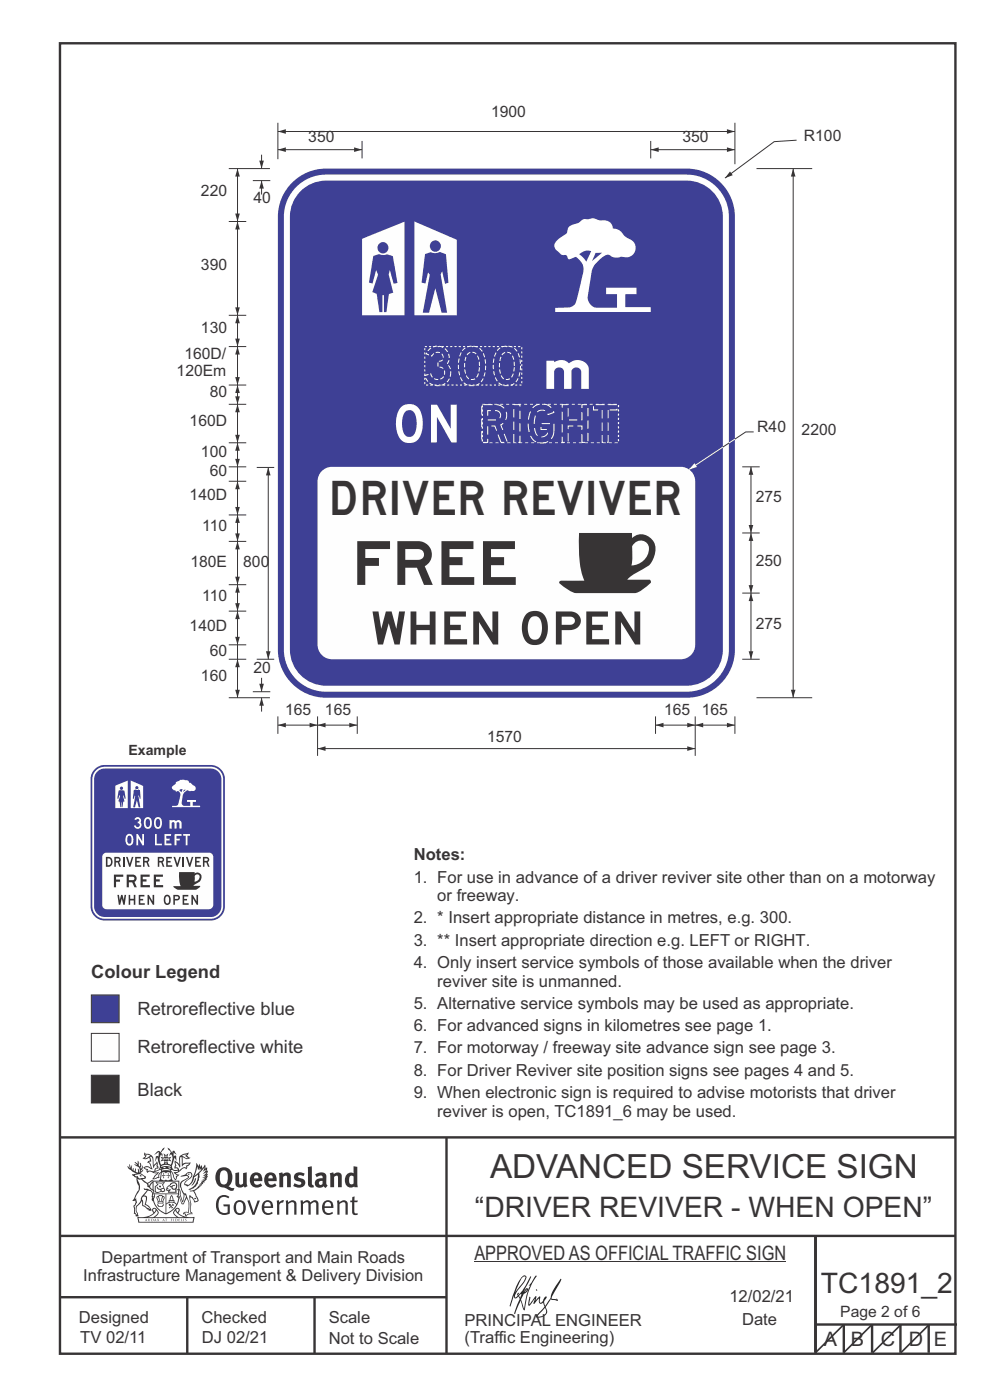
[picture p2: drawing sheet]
<svg xmlns="http://www.w3.org/2000/svg" width="210mm" height="297mm" viewBox="0 0 210 297" stroke-linecap="round" stroke-linejoin="round" font-family="sans-serif">
<g fill="none" stroke="#373435" stroke-width=".51">
<path d="M12.7 9.2h190v278h-190zM12.7 241.3h190M94.7 241.4v45.8M12.7 275.2h82M12.7 262.2h190.1M39.7 275.2v12M66.7 275.2v12M173 262.1v24.9M173 281h30M179 281v6M185 281v6M191 281v6"/>
<path d="M197 281v6"/>
</g>
<path d="M20.3 162.9l1.2-.5 .7-.1h22.5a3 3 0 0 1 3 3v27a3 3 0 0 1-3 3h-22.5a3 3 0 0 1-3-3v-27a3 3 0 0 1 1.1-2.4z" fill-rule="evenodd" fill="#3e4095"/>
<path d="M20.6 163.2l1-.5h.6h22.5a2.63 2.63 0 0 1 2.6 2.6v27a2.63 2.63 0 0 1-2.6 2.6h-22.5a2.63 2.63 0 0 1-2.6-2.6v-27a2.62 2.62 0 0 1 1-2.1z" fill-rule="evenodd" fill="#fefefe"/>
<path d="M20.6 163.7l1-.6 .6-.1h22.5a2.26 2.26 0 0 1 2.3 2.3v27a2.26 2.26 0 0 1-2.3 2.2h-22.5a2.26 2.26 0 0 1-2.2-2.2v-27v-.6z" fill-rule="evenodd" fill="#3e4095"/>
<g fill="#fff">
<path d="M28.9 176.9h.4l.9 1.6v-1.6h.4v2.4h-.4l-.9-1.5v1.5h-.4z"/>
<path d="M32.9 176.9h.3v2.1h1.1v.3h-1.4z"/>
<path d="M34.9 176.9h1.4v.4h-1v.6h.7v.4h-.7v.7h1.1v.3h-1.5z"/>
<path d="M37 176.9h1.5v.4h-1.1v.6h.7v.4h-.7v1h-.4z"/>
<path d="M38.8 176.9h1.5v.4h-.5v2h-.4v-2h-.6z"/>
<path d="M26.9 177.1a1.4 1.4 0 0 0 .6 2.3 1.34 1.34 0 0 0 .6-2.1 .75 .75 0 0 0-1.2-.2zM27.3 177.3h.2a1.05 1.05 0 0 1 0 1.7 1.16 1.16 0 0 1-.2-1.7z"/>
</g>
<g fill="#fefefe">
<path d="M28.7 173.6a.72 .72 0 0 1 .9-.1 .72 .72 0 0 1 .2 1 .81 .81 0 0 1-.2 1.2 .81 .81 0 0 1-1.2-.5l.4-.1a.42 .42 0 0 0 .4 .4 .42 .42 0 0 0 .4-.4 .42 .42 0 0 0-.4-.4v-.4a.3 .3 0 0 0 .3-.4 .3 .3 0 0 0-.4-.1l-.2 .2-.4-.2z"/>
<path d="M36 174h1l.3 .2a.68 .68 0 0 1 .7-.2 .68 .68 0 0 1 .5 .6v1.2h-.5v-1.1a.3 .3 0 0 0-.3-.3 .3 .3 0 0 0-.3 .3v1.1h-.4v-1.1a.31 .31 0 0 0-.3-.3 .31 .31 0 0 0-.3 .3v1.1h-.4z"/>
<path d="M30.9 173.5a1.7 1.7 0 0 0 .2 2.3 .92 .92 0 0 0 .9-.3 .92 .92 0 0 0 .2-.9 .9 .9 0 0 0-.3-1 .9 .9 0 0 0-1-.1zM31.2 173.8l.2-.1a1.06 1.06 0 0 1 0 1.8l-.2-.1-.3-.4v-.8z"/>
<path d="M33 173.5a1.7 1.7 0 0 0 .2 2.3 .92 .92 0 0 0 1-.3 .92 .92 0 0 0 .2-.9 .9 .9 0 0 0-.3-1 .9 .9 0 0 0-1.1-.1zM33.3 173.8l.2-.1a1.06 1.06 0 0 1 0 1.8l-.2-.1-.2-.4v-.8z"/>
</g>
<path d="M37.4 165.9l-.2 .4-.7 .6v.3l.8 .7 .5-.1 .4 .4 .1 .6-.6 1.9-.3 .2-.9 .1v.2h6v-.3h-1.6v-.8h.7v-.4h-1.9v.4h.7v.9h-1.4l-.3-.2-.2-.5 .5-2 .8-.6 .5 .1h.9l.3-.3v-.4l-1-.9-.4-.2-.1-.3-.3-.2-1.4-.1zM38 167.6l.4 .5 .3-.7h-.3zM39 167.5h.4l-.6 .6z" fill-rule="evenodd" fill="#fff"/>
<g fill="#fefefe">
<path d="M24.5 166.7v4.7h2.6v-5.8zM27.7 165.6l2.7 1.1v4.7h-2.7zM25.4 167.2a.35 .35 0 0 0 .7 0 .35 .35 0 0 0-.7 0zM28.7 167.1a.35 .35 0 0 0 .7 0 .35 .35 0 0 0-.7 0zM25.2 167.7l-.3 1.7 .2 .1 .2-.9 .2 .3-.4 1.1 .3 .1 .1 1.1h.2l.1-1v1h.2l.1-1.1 .3-.1-.3-1.1 .1-.3 .2 .9 .3-.1-.3-1.7-.9-.1zM28.4 167.6l.9-.1 .4 .1 .1 1.8-.2 .1-.1-.8-.1 .2 .4 2.4h-.4l-.4-1.6-.4 1.6h-.4l.5-2.4-.1-.1-.2 .7-.2-.1z" fill-rule="evenodd"/>
<path d="M21.9 181.1l.7-.2h21.7a.9 .9 0 0 1 .9 .9v10.2a.9 .9 0 0 1-.9 .9h-21.7a.9 .9 0 0 1-.9-.9v-10.2z" fill-rule="evenodd"/>
</g>
<g fill="#373435">
<path d="M22.5 181.8v2.1a1.05 1.05 0 0 0 1.3-.6 1.1 1.1 0 0 0-.2-1.2 1.1 1.1 0 0 0-1.1-.3zM22.8 182.1a.72 .72 0 0 1 .8 .7 .72 .72 0 0 1-.8 .7z"/>
<path d="M24.6 182.1h.4a.26 .26 0 0 1 .3 .3 .26 .26 0 0 1-.3 .2h-.4zM24.2 181.8v2.1h.4v-.9h.4l.3 .9h.4l-.4-1a.59 .59 0 0 0 .3-.7 .59 .59 0 0 0-.6-.4z"/>
</g>
<path d="M26.2 181.8v2.1" fill="none" stroke="#373435" stroke-width=".33"/>
<g fill="#373435">
<path d="M26.7 181.8h.4l.4 1.4 .5-1.4h.3l-.6 2.1h-.3z"/>
<path d="M28.7 181.8h1.2v.3h-.9v.5h.6v.4h-.6v.6h.9v.3h-1.2z"/>
<path d="M35.3 181.8h1.2v.3h-.9v.5h.6v.4h-.6v.6h.9v.3h-1.2z"/>
<path d="M36.8 181.8h.3l.5 1.4 .4-1.4h.4l-.7 2.1h-.2z"/>
<path d="M30.7 182.1h.4a.26 .26 0 0 1 .3 .3 .26 .26 0 0 1-.3 .2h-.4zM30.3 181.8v2.1h.4v-.9h.4l.3 .9h.3l-.3-1a.59 .59 0 0 0 .3-.7 .59 .59 0 0 0-.6-.4z"/>
<path d="M33.8 182.1h.4a.26 .26 0 0 1 .3 .3 .26 .26 0 0 1-.3 .2h-.4zM33.5 181.8v2.1h.3v-.9h.4l.3 .9h.4l-.4-1a.59 .59 0 0 0 .3-.7 .59 .59 0 0 0-.6-.4z"/>
</g>
<path d="M38.9 181.8v2.1" fill="none" stroke="#373435" stroke-width=".33"/>
<g fill="#373435">
<path d="M39.4 181.8h.4l.4 1.4 .5-1.4h.3l-.6 2.1h-.3z"/>
<path d="M41.4 181.8h1.2v.3h-.9v.5h.6v.4h-.6v.6h1v.3h-1.3z"/>
<path d="M24.2 185.5h1.9v.5h-1.5v.6h.9v.5h-.9v1.1h-.4z"/>
<path d="M29.8 185.5h2v.5h-1.5v.5h.8v.5h-.8v.8h1.5v.4h-2z"/>
<path d="M32.6 185.5h2v.5h-1.5v.5h.8v.5h-.8v.8h1.5v.4h-2z"/>
<path d="M24.9 189.8h.3l.2 1.1 .3-1.1h.3l.3 1.1 .1-1.1h.3l-.2 2.1h-.3l-.4-1.3-.3 1.3h-.3z"/>
<path d="M27.3 189.8h.3v.9h.8v-.9h.3v2.1h-.3v-.9h-.8v.9h-.3z"/>
<path d="M29.4 189.8h1.2v.4h-.8v.5h.6v.3h-.6v.6h.9v.3h-1.3z"/>
<path d="M31.3 189.8h.3l.8 1.4v-1.4h.3v2.1h-.3l-.8-1.3v1.3h-.3z"/>
<path d="M38.7 189.8h1.2v.4h-.8v.5h.6v.3h-.6v.6h.9v.3h-1.3z"/>
<path d="M40.6 189.8h.3l.8 1.4v-1.4h.3v2.1h-.3l-.8-1.3v1.3h-.3z"/>
<path d="M43.4 182.1h.4a.26 .26 0 0 1 .3 .3 .26 .26 0 0 1-.3 .2h-.4zM43 181.8v2.1h.4v-.9h.4l.3 .9h.4l-.4-1a.59 .59 0 0 0 .3-.7 .59 .59 0 0 0-.6-.4z"/>
<path d="M26.9 185.5v2.7h.4v-1h.7l.5 1h.5l-.5-1.1a.82 .82 0 0 0 .5-.9 .82 .82 0 0 0-.8-.7zM27.3 186h.9a.36 .36 0 0 1 .3 .4 .36 .36 0 0 1-.3 .3h-.9z"/>
<path d="M34.9 190.1l-.2 .8a.8 .8 0 0 0 .8 1.1 .8 .8 0 0 0 .7-1.1 .78 .78 0 0 0-.3-.9 .78 .78 0 0 0-1 .1zM35.3 190.2l.2-.1a.92 .92 0 0 1 0 1.6 1.02 1.02 0 0 1-.2-1.5z"/>
<path d="M37.1 190.2h.5a.27 .27 0 0 1 .2 .2 .27 .27 0 0 1-.2 .3h-.5zM36.8 189.8v2.1h.3v-.9h.4a.59 .59 0 0 0 .7-.5 .59 .59 0 0 0-.6-.7z"/>
</g>
<path d="M38 185h3.3v.3a.98 .98 0 0 1 1.4 .2 .98 .98 0 0 1-.2 1.4l-1.5 1 1.5 .1-.8 .7h-4.1l-.8-.6 1.5-.1-.3-1.2zM41.5 185.6l-.2 .2v1.2a.94 .94 0 0 0 .9-.4 .94 .94 0 0 0-.1-1.1z" fill-rule="evenodd" fill="#373435"/>
<path d="M19.4 211.1h5.9v5.9h-5.9z" fill-rule="evenodd" fill="#3e4095" stroke="#373435" stroke-width=".21"/>
<path d="M19.4 219.2h5.9v5.9h-5.9z" fill-rule="evenodd" fill="#fefefe" stroke="#373435" stroke-width=".21"/>
<path d="M19.4 228.1h5.9v5.9h-5.9z" fill-rule="evenodd" fill="#373435" stroke="#373435" stroke-width=".21"/>
<path d="M179 281l-6 6M185 281l-6 6" fill="none" stroke="#373435" stroke-width=".35"/>
<g fill="#373435">
<path d="M47 248.4a2.55 2.55 0 0 0 0 2.7l.3 .2a.81 .81 0 0 0 1-1v-.5a1.04 1.04 0 0 0-1.1-1.5zM46.3 248.1a1.82 1.82 0 0 1 2.1-.2 1.82 1.82 0 0 1 .9 1.8 2.29 2.29 0 0 1-.8 2l.7 .3h.5l-.2 .6a2.87 2.87 0 0 1-2-.7 2.12 2.12 0 0 1-1.7-3.1z" fill-rule="evenodd"/>
<path d="M49.9 248.9l.8-.2v2a.46 .46 0 0 0 .3 .6 .46 .46 0 0 0 .6-.3v-2.1l.7-.2v2.4l.2 .5-.5 .3-.3-.3a1.02 1.02 0 0 1-1.2 .3 1.02 1.02 0 0 1-.6-1.1z" fill-rule="evenodd"/>
<path d="M54 249.5l-.1 .5h.9a.49 .49 0 0 0-.2-.6 .49 .49 0 0 0-.6 .1zM53.4 249.1a1.34 1.34 0 0 1 1.6-.2 1.34 1.34 0 0 1 .6 1.5v.2h-1.7a.77 .77 0 0 0 .5 .8 .77 .77 0 0 0 .9-.4l.3 .5a1.59 1.59 0 0 1-2 .2 1.59 1.59 0 0 1-.5-2.1z" fill-rule="evenodd"/>
<path d="M57 249.5l-.1 .5h1a.49 .49 0 0 0-.2-.6 .49 .49 0 0 0-.7 .1zM56.4 249.1a1.34 1.34 0 0 1 1.6-.2 1.34 1.34 0 0 1 .7 1.5v.2h-1.8a.77 .77 0 0 0 .5 .8 .77 .77 0 0 0 .9-.4l.4 .5a1.59 1.59 0 0 1-2.1 .2 1.59 1.59 0 0 1-.5-2.1z" fill-rule="evenodd"/>
<path d="M59.2 248.9l.7-.2 .1 .4a.95 .95 0 0 1 1-.3 .95 .95 0 0 1 .7 .8v2.3h-.8v-2.3a.46 .46 0 0 0-.8 .1v2.2h-.8z" fill-rule="evenodd"/>
<path d="M62.6 249.1a1.75 1.75 0 0 1 2-.1l-.2 .5-.6-.2a.43 .43 0 0 0-.6 .3l.4 .3a1.04 1.04 0 0 1 1.2 1.1 1.04 1.04 0 0 1-1.4 1l-1.2-.4 .3-.6 1 .4 .4-.4a.88 .88 0 0 0-1-.5l-.4-.2-.1-.4z" fill-rule="evenodd"/>
<path d="M65.3 247.6l.8-.2 .1 3.8 .3 .2 .1 .4a.88 .88 0 0 1-1 0 .88 .88 0 0 1-.3-1z" fill-rule="evenodd"/>
<path d="M67.8 250.6a.43 .43 0 0 0-.1 .7 .43 .43 0 0 0 .7-.1v-.7zM66.8 249.1a1.7 1.7 0 0 1 2.4 .1v1.9l.3 .4-.4 .5-.5-.4a1.03 1.03 0 0 1-1.7-.1 1.03 1.03 0 0 1 .8-1.5h.7v-.4a.8 .8 0 0 0-1.2 .1z" fill-rule="evenodd"/>
<path d="M70 248.9l.7-.2 .1 .4a.95 .95 0 0 1 1-.3 .95 .95 0 0 1 .7 .8v2.3h-.8v-2.3a.46 .46 0 0 0-.8 .1v2.2h-.8z" fill-rule="evenodd"/>
<path d="M74.3 249.5a1.48 1.48 0 0 0 0 1.7h.5l.2-.1v-1.5l-.3-.2zM75 247.4l.8 .1 .1 4.4h-.7l-.1-.2a1.26 1.26 0 0 1-1.4 0 1.26 1.26 0 0 1-.5-1.3 1.29 1.29 0 0 1 .4-1.4 1.29 1.29 0 0 1 1.4-.1z" fill-rule="evenodd"/>
<path d="M46.4 253.9a1.72 1.72 0 0 1 2.3 0l-.3 .3a1.24 1.24 0 0 0-1.4-.2 1.24 1.24 0 0 0-.6 1.4 1.49 1.49 0 0 0 1.2 1.9l.7-.1v-1.3h-.8l-.1-.4h1.3v1.9a1.93 1.93 0 0 1-2.2 0 1.93 1.93 0 0 1-.7-2.2l.2-.8z" fill-rule="evenodd"/>
<path d="M50.4 255.1a1.65 1.65 0 0 0 .2 2.2 .99 .99 0 0 0 1-1.4 .78 .78 0 0 0-.4-.8 .78 .78 0 0 0-.8 0zM50 254.9a1.33 1.33 0 0 1 1.6-.1 1.33 1.33 0 0 1 .5 1.4 1.31 1.31 0 0 1-1.3 1.6 1.31 1.31 0 0 1-1.2-1.6v-.6z" fill-rule="evenodd"/>
<path d="M52.5 254.7l.4-.1 .9 2.6 .8-2.5h.5l-1.1 3h-.5z" fill-rule="evenodd"/>
<path d="M56.3 255.2l-.2 .7h1.3a.7 .7 0 0 0-.3-.8 .7 .7 0 0 0-.8 .1zM55.9 255a1.22 1.22 0 0 1 1.5-.2 1.22 1.22 0 0 1 .5 1.5h-1.8a.93 .93 0 0 0 .5 1 .93 .93 0 0 0 1.1-.2l.2 .3a1.43 1.43 0 0 1-1.8 .1 1.43 1.43 0 0 1-.6-1.7z" fill-rule="evenodd"/>
<path d="M58.7 254.7l.4-.1 .1 .5 .4-.4 .6-.1-.2 .5a.66 .66 0 0 0-.8 .7v1.9h-.4z" fill-rule="evenodd"/>
<path d="M60.6 254.7l.4-.1 .1 .5a.94 .94 0 0 1 1-.5 .94 .94 0 0 1 .8 .8v2.3h-.5l-.1-2.5a.81 .81 0 0 0-1.2 .3v2.2h-.4z" fill-rule="evenodd"/>
<path d="M63.7 254.7l.5-.1 .1 .5 .4-.3a.78 .78 0 0 1 1.1 .3 .9 .9 0 0 1 1-.5 .9 .9 0 0 1 .8 .8v2.3h-.5l-.1-2.5a.67 .67 0 0 0-1.1 .3v2.2h-.5v-2.4l-.4-.3-.7 .4v2.3h-.5z" fill-rule="evenodd"/>
<path d="M69 255.2l-.1 .7h1.3a.7 .7 0 0 0-.3-.8 .7 .7 0 0 0-.9 .1zM68.7 255a1.22 1.22 0 0 1 1.5-.2 1.22 1.22 0 0 1 .5 1.5h-1.8a.93 .93 0 0 0 .4 1 .93 .93 0 0 0 1.2-.2l.1 .3a1.44 1.44 0 0 1-1.7 .1 1.44 1.44 0 0 1-.6-1.7z" fill-rule="evenodd"/>
<path d="M71.4 254.7l.5-.1 .1 .5a.94 .94 0 0 1 1-.5 .94 .94 0 0 1 .8 .8v2.3h-.5l-.1-2.5a.81 .81 0 0 0-1.2 .3v2.2h-.4z" fill-rule="evenodd"/>
<path d="M74.7 253.9l.5-.1v.9h.7l-.1 .3h-.6v2.2l.1 .2h.5l.1 .3a.75 .75 0 0 1-1.2-.6v-2.1h-.4v-.3h.4z" fill-rule="evenodd"/>
<path d="M30.8 244.9l1.1 .3-.9 .5h-.4l.6-.5zM31.8 245.4h.2a2.44 2.44 0 0 1 .4 1.9l.1 .5 .7-1-.1 .6 .3 .3a.57 .57 0 0 0-.6 .7l-1-.1-.5 .2 .2-.5-.8-.3 .7-.1 .9 .5 .1-.1-.6-1.3-.2-.2h.5zM30.7 244.4l-.1 .5 .2 .4-.6 .4a1.04 1.04 0 0 0 1.4-.1l.2 .6-.3 .1-.2 .4a.94 .94 0 0 1 .8 1.1l-.2-.1a1.16 1.16 0 0 0-1.5-.1l.3 .4 .4 .2 .1 .5 .2 .1 .1-.2a.94 .94 0 0 1 1.1 .2l.8 .1-1.2 1.2a1.13 1.13 0 0 0 1.2-.2l.4-.1-.1-.4 .5-.8a.83 .83 0 0 0-.6 1.1l-.3-.1-.7 .4 1.1-1.4-.5 .1-.5-.1 1.3-.5-.1-.1-.9 .4v-.3l.2-.2 .3 .1 .1-.3-.2-.4v-.6l-.1-.4-.7 1v-.7a1.42 1.42 0 0 0-1.6-1.8z" fill-rule="evenodd"/>
<path d="M38.5 245.2l.5-.2 .7-.1-.6 .3 .8 .5h-.3zM38.3 245.5l.2-.1 .1 2a1.69 1.69 0 0 1 1.6-.6l-.8 .5 .1 .5a1.1 1.1 0 0 0-1.5 .6l-.1-.5-.2-.2h-.5l.3-.4-.3-.7a1.42 1.42 0 0 1 .8 1.1l.2-.1zM37.1 246.2l.1 1-.2 .3 .1 .4h.5l.1 .2a.96 .96 0 0 1-1.1-.1l-.1 .1a1.06 1.06 0 0 0 1.3 .2v.1a.72 .72 0 0 1-1 .2l.3 .5 .6 .2-.4 .2-.1 .6-.2-.3-.4-1.1-.4-.4 .4 .9a1.54 1.54 0 0 0 .7 1.2l.2-.3a.58 .58 0 0 1 .4-.8l.2-.1h-.3l-.5-.3 .9-.5a.93 .93 0 0 1 1.2-.5v.2l.2-.2 .1-.5a.99 .99 0 0 0 .7-.8l-1.3 .1-.3 .2-.1-1.4 .9 .4 .9-.3h-.4l-.5-.4 .4-.7-.6 .2a1.46 1.46 0 0 0-1.4 2.1v.4l-.2-.4z" fill-rule="evenodd"/>
<path d="M35.6 248.9l.2 .1-.1 .3 .4 .1h-.4v.6l-.1-.6h-.3l.3-.1z" fill-rule="evenodd"/>
<path d="M34.6 248.9l.2 .1v.3l.3 .1h-.3l-.1 .6v-.6h-.4l.4-.1z" fill-rule="evenodd"/>
<path d="M34.3 248.8a.57 .57 0 0 1 .9 .2 .57 .57 0 0 1 .9-.2l.2 1.4h-.2a.57 .57 0 0 1-.9 0 .69 .69 0 0 1-1.1 0zM34.2 248.1l-.3 2.1-.2 .4h3l-.2-.4-.3-2.1h-.2v.2l-.8-.1-.8 .1v-.2z" fill-rule="evenodd"/>
<path d="M34.2 252.4a.3 .3 0 0 0 .6 0 .3 .3 0 0 0-.6 0zM33.3 250.9l.3 .3-.3 .4a.79 .79 0 0 0 0 1.3l.8-.2-.1-.3a.55 .55 0 0 1-.7-.6l.1-.1 .2 .3 .3 .2 .8-.2-.4-.7 .4-.4-.7 .2zM33 250.7l1.1 .2 .9-.2-.4 .6 .4 1.2a.56 .56 0 0 1-.8 .3l-.2 .1a.73 .73 0 0 1-.9 .1 .73 .73 0 0 1-.3-1v-.4l.6-.4z" fill-rule="evenodd"/>
<path d="M35.6 251.8l.7-.4a.58 .58 0 0 1 1-.1 .58 .58 0 0 1-.4 .9l-.3-.3a.43 .43 0 0 1 .6-.4 .57 .57 0 0 0-.8 .2l-.2-.1-.3 .1 .4 .2a.55 .55 0 0 0 .9 .4v.5h-1.3l.3-.4-.1-.1-.6 .1 .2-.3-.2-.1zM35.4 251.8l-.1 .2a.39 .39 0 0 0 .2 .6h.3l-.2 .4h1.9l-.1-.8a.86 .86 0 0 0-.1-1.3 .86 .86 0 0 0-1.3 .4z" fill-rule="evenodd"/>
<path d="M36 254.8h.8v.2h-.8zM36.4 253.8l.2 .8h-.4zM36.4 253.5l-.3 .5-.1 .6h-.2v.4l-.7 .4 .2 .1a1.48 1.48 0 0 1 2.1 .2l.2-.1-.6-.5v-.5h-.2l-.1-.6z" fill-rule="evenodd"/>
<path d="M35.8 255.4l.4 .1 .1 .3 .3-.2-.2-.2a.38 .38 0 0 1 .5 .5l-.2-.2-.3 .2 .3 .2-.3 .3-.1-.4-.4 .4-.1-.2 .4-.3-.1-.1-.2 .1z" fill-rule="evenodd"/>
<path d="M34.5 254h.2v.2l-.2 .6h-.2zM33.6 255.3h.9v.2a.55 .55 0 0 1-.8 .4v-.2l-.2-.1zM33.4 254h.2l.2 .8h-.2zM33.6 255l.8-.1 .1 .2h-.8zM33.8 253.7h.5l-.2 1.1h-.1zM33.3 253.8l-.1 .3 .3 1.1a.48 .48 0 0 0-.1 .6 .48 .48 0 0 0 .5 .2h.5a.49 .49 0 0 0 .2-.8l.3-1.1-.1-.3a1.42 1.42 0 0 0-1.5 0z" fill-rule="evenodd"/>
<path d="M33.7 251.5l.4 .1 .1 .3h-.3z" fill-rule="evenodd"/>
<path d="M41.3 250.1l.3-.2-.2 .8-.6 .8h-.2l.5-.7z" fill-rule="evenodd"/>
<path d="M39.7 249l.3-.2 .5 .2a.88 .88 0 0 1-.6 1.1 1.22 1.22 0 0 0-.8 1.3l.5 .2a.72 .72 0 0 0 .9-.4l.5-.8 .2-.6 .8-.6v.2a2.85 2.85 0 0 1-2 2.9l.1 .1a2.13 2.13 0 0 0 1.9-1.5v-.3a2.01 2.01 0 0 0 .3-1.7l1.1-1.3-.4 1 .7-.5-.7 1 .8-.4-.8 .8 .7-.2-.9 .6 .8-.1-.8 .4h.7l-.8 .3 .3 .2h-.4l.2 .3h-.4l.2 .3h-.4l.1 .2h-.1a2.16 2.16 0 0 1-2 1.1l.1 .2 .4-.1a.76 .76 0 0 1 .7 .8l.5 1.2-.6 .2a1.45 1.45 0 0 0-1.1-1.3l.2 1.8-.1 1.8 .4 .3a1.07 1.07 0 0 0-1.2 .4v-.3l-.5-.2a.87 .87 0 0 1 1.1-.1v-.7a4.4 4.4 0 0 0-.6-3.1l-.1-.3h-.2a2.16 2.16 0 0 1-.7-2.2l.3-.4 1.2-.7a.55 .55 0 0 0-.4-.8zM37.8 252.4a.76 .76 0 0 1 .3 1.1l.6 1.6 .4-1.7 .2 .1a.61 .61 0 0 1-.1 .9l-.3 .8-.2 .1-.7-1.6-.3 .1a1.18 1.18 0 0 0 .1-1.4zM41.8 247.5l.2 .7 .3-.5v.6l.4-.5a1.9 1.9 0 0 1-1.2 1.4l-.3 .3zM38.2 249.6l1.4-.2 .2 .2v.3l-.5 .2a1.26 1.26 0 0 0-.9 1.9l.2 .7a1.84 1.84 0 0 1 .1 2.1l-.4-1.4a.96 .96 0 0 0-.4-1.2l-.4 .2a.78 .78 0 0 1 0 1.3l.1 .3h.4l.4 1.1a.38 .38 0 0 0 .2 .4 .38 .38 0 0 0 .4-.1l.6-1.2a2.94 2.94 0 0 1 .4 2.5l-.1 .4h-.8l-.3 .4v.2l.4-.1 .1 .4 .2 .1a1.02 1.02 0 0 1 1.3-.5v-.4l-.3-.1 .1-1.8-.3-1.3h.1a1.14 1.14 0 0 1 .8 1 .63 .63 0 0 0 .8-.2 .63 .63 0 0 0-.2-.9l-.6-1.2 .9-.6 .2-.4h.3l-.1-.2h.4l-.1-.3h.3l-.1-.3 .5-.1-.2-.2 .6-.4v-.2h-.2l.4-.5h-.3l.3-.5-.4 .1 .4-.5v-.3l-.3 .2 .2-.7-.1-.2-.4 .3v-.8l-.6 .8-.2-.8-.2 .5-.3-.7-.1 .6-.5-.8-.1 1.4-.6 1.8a1.81 1.81 0 0 1-1 1.5l-.6-.2a1.75 1.75 0 0 1 1.1-1.2 .75 .75 0 0 0 .1-1.3 .75 .75 0 0 0-1.2 .4z" fill-rule="evenodd"/>
<path d="M41.2 254.1h.3l.2 .2-.4 .1z" fill-rule="evenodd"/>
<path d="M29.4 258.4h11.6l-.1 .8h-11.4zM31.3 258.2l.5-.1a2.48 2.48 0 0 0 1.4-1.3l.3 .5-.5 .6-.5 .3zM32.5 256.6l.3-.2 .2 .1-.3 .7zM37.2 256.8a2.65 2.65 0 0 0 1.8 1.4h-1.1l-.5-.3-.5-.6zM37.4 256.5l.2-.1 .3 .2-.3 .6zM29.2 258.2l.1 1.2h11.8l.2-1.1-.2-.1a4.1 4.1 0 0 1-3.3-.9l.3-.4-.1-.6a1.06 1.06 0 0 0-1.3 1l.2 .4 .6 .5h-4.7l.3-.1a.84 .84 0 0 0 .6-.8 .84 .84 0 0 0-.5-.8l-.3-.2h-.5l-.1 .6 .3 .4a4.2 4.2 0 0 1-3.4 .9z" fill-rule="evenodd"/>
<path d="M31 258.7l.1 .2h-.2zM31 258.5l-.3 .6 .4-.2 .2 .2z" fill-rule="evenodd"/>
<path d="M31.3 258.6h.3v.4a.25 .25 0 0 0 .2-.1 .25 .25 0 0 0-.1-.3h.1a.29 .29 0 0 1 0 .4 .29 .29 0 0 1-.4 0 .29 .29 0 0 1 0-.4z" fill-rule="evenodd"/>
<path d="M32.2 258.6a.22 .22 0 0 1 .3 .2 .22 .22 0 0 1-.3 .2zM32 258.6l.1 .4a.33 .33 0 0 0 .4 0 .33 .33 0 0 0 0-.4 .33 .33 0 0 0-.5 0z" fill-rule="evenodd"/>
<path d="M32.9 258.7l.1 .2h-.2zM32.9 258.5l-.2 .6 .3-.2 .2 .2z" fill-rule="evenodd"/>
<path d="M33.3 258.6h.2l.1 .1 .2-.1-.2 .2 .2 .3-.3-.3-.1 .3h-.1l.2-.3z" fill-rule="evenodd"/>
<path d="M34.7 258.7l.1 .2h-.2zM34.7 258.5l-.3 .6 .4-.2 .2 .2z" fill-rule="evenodd"/>
<path d="M35 258.5h.5l-.2 .1v.5h-.2l.1-.5z" fill-rule="evenodd"/>
<path d="M36.2 258.6l.3-.1-.1 .1v.2h.1h-.1v.3h-.2z" fill-rule="evenodd"/>
<path d="M36.7 258.6h.2v.5h-.2z" fill-rule="evenodd"/>
<path d="M37.3 258.6a.22 .22 0 0 1 .3 .2 .22 .22 0 0 1-.3 .2zM37.1 258.6v.4a.33 .33 0 0 0 .5 0 .33 .33 0 0 0 0-.4 .33 .33 0 0 0-.5 0z" fill-rule="evenodd"/>
<path d="M37.8 258.6l.4-.1-.2 .1v.2h.1h-.1v.2l.2 .1h-.4z" fill-rule="evenodd"/>
<path d="M38.4 258.6h.2l-.1 .4 .2 .1h-.3z" fill-rule="evenodd"/>
<path d="M38.9 258.6h.2v.5h-.2z" fill-rule="evenodd"/>
<path d="M39.3 258.6h.2h-.1l.2 .3-.2 .2-.1-.1v-.1l.2 .1z" fill-rule="evenodd"/>
<path d="M34.2 247.4a1.51 1.51 0 0 1 2 .2 2.67 2.67 0 0 0-2.1 0zM35.7 247.6l.4 .1 .1 .3-.4-.1zM34.6 247.6h.5l.1 .2h-.4zM34 247.8l.3 .2h-.3zM34.9 246.9l.3-.2 .3 .2zM34.9 245.6l.2 .1v.3h-.2zM35 245.1l.2 .2 .2-.2-.1 .3h-.2zM35.1 246.3h.2l.1 .4-.2-.2-.2 .2zM35.3 245.7l.2-.1v.4h-.2zM34.4 245.7h.3l.1 .3-.4 .1 .2-.2zM35.7 245.7h.3l-.2 .2 .2 .2-.4-.1zM32.7 244.9l1-.5-.1 1-.2-.2-.3 .2-.3 1.1 .5-1 .3 .9a1.84 1.84 0 0 1 .2 1.7l.4 .1a2.48 2.48 0 0 1 2.2 0l.2-.2-.2-.7 .7-1.8 .4 .7-.2-1-.2-.1-.2 .3v-.9l.6 .4-.6-.8-.3 .1-.1 .4-.5-.9-.5-.3 .2 .5 .6 .5-.5 .8 .4-.4a2.06 2.06 0 0 1 0 2.3l-.5-.2-.2-.6 .1-.1 .8 .2-.4-.5 .4-.5-.7 .2-.2-.2 .2-.7-.5 .4-.5-.4 .2 .7-.2 .2-.7-.2 .4 .5-.4 .5 .8-.2 .1 .1-.2 .6-.5 .2a2.02 2.02 0 0 1 0-2.2l.3 .5-.1-.7-.3-.1 .8-1.2-.4 .3-.5 .8-.2-.3a.8 .8 0 0 0-.8 .5z" fill-rule="evenodd"/>
<path d="M29.2 250.1l.3 .1a.61 .61 0 0 1 .8 .4l.3 .2a.8 .8 0 0 1 .6 1l.4 .1 .5 .5a1 1 0 0 1 .5 1.1l-.1 .7v-.5h-.1a.96 .96 0 0 0-.8-1.3l-.2-.2h-.7l-.1-.1-.1 .1 .1 .3h.6l-1.2 1.3-.2 1-.4 .6a1.33 1.33 0 0 0-.5 1.8l.2 .5a1.26 1.26 0 0 1-.5-1.5l-.1-.3a1.56 1.56 0 0 0 .4-1.7l-.3 .2 .2-.5a3.2 3.2 0 0 0 .7-3zM30.4 253.9h.4a2.06 2.06 0 0 1-.1 1.6l.7 .5 .4 .4-.6-.1-.8-.6-.1-.9a.51 .51 0 0 1 .1-.9zM28.6 249.3a1.52 1.52 0 0 1 2.1 .5l-1.1 .2-.2-.1-.1-.4h-.5zM27.5 247v.8l-.3-.4h-.1a3.1 3.1 0 0 0 1.9 1.6l-1 .1 .5 .6 .5 .1 .1 1.1a1.84 1.84 0 0 1-.3 2.5l-.4 .9-.3 .4 .2 .1 .4-.1 .1 .4-.2 .5-.3 .2 .1 1.7h.2l.3 .5 .1 .1 .4-.1-.1-.5a1.3 1.3 0 0 1-.1-1.7l.9-1 .1 1.1 .6 .2 .5 .5 .1-.1 .2 .3h.5a1.85 1.85 0 0 0-1.2-1.4l.1-.3a1.39 1.39 0 0 0 0-1.4l-.5-.1 .5-.5a.66 .66 0 0 1 .9-.4 .66 .66 0 0 1 .3 .9l-.1 .4 .2-.1v.2l-.1 .3 .2 .5 .1-.3a2.24 2.24 0 0 0 .1-2.2 .73 .73 0 0 1-.7-.7 .73 .73 0 0 1 .6-.7v-.2a.94 .94 0 0 0-.9 .8 .48 .48 0 0 1-.1-.6 .48 .48 0 0 1 .5-.2l.5-.3a.51 .51 0 0 0-.8 .2l-.5 .2-1-.8h.6l.2-.5-1.2-.7 .5-.5v-.3l-.5 .4 .1-.2a.69 .69 0 0 0 .2-1v.4l-.2 .3v-1.1l-.3-.2 .1 .6-.1 .2-.4-1.3v.7l-.6-.4 .5 .7-.6-.2 .3 .3a1 1 0 0 1 .7 1.4l-.2-.8v.9l-.5-.2v-.8l-.2 .7-.2-.1-.1-.6-.2 .4-.2-.2 .1-.7-.2 .5z" fill-rule="evenodd"/>
<path d="M29.6 249.4l.2-.1 .3 .2z" fill-rule="evenodd"/>
<path d="M32.4 250.5h5.6v2l-.2-.1v-1.7h-5.2v2.5h5.2v-.8l.1 .2-.1 1.1v-.3h-2.5v4a4.1 4.1 0 0 0 2.6-3.6l.1-.1a4 4 0 0 1-2.8 3.9 4.2 4.2 0 0 1-2.8-4.7l.1 1.2 .1-.1a3.8 3.8 0 0 0 2.5 3.4v-4h-2.5l-.2-.9z" fill-rule="evenodd"/>
<circle cx="40" cy="249.1" r=".17"/>
</g>
<g fill="#252726">
<path d="M111.6 273.7l.2-.2-.5 .7zM110.4 274.5l.3 .1-.3 .7-.3-.4zM110.9 270.9l.5-.1a9.3 9.3 0 0 1-2 3.2l-.1 .2 1-2.5zM110.6 271a14.7 14.7 0 0 0-2.2 4.9l-.3 1.2 .1 .1 .8-2.4a.42 .42 0 0 0 .2 .7 .42 .42 0 0 0 .6-.3l.2-.2 .2 .6-1.1 3.1h.2l1.1-2.8 .6 1.9 .2 .2 .2-.5a13.5 13.5 0 0 1 2-6.2l.5-.5-.2-.2-1.6 2.1 .4-.1a14.9 14.9 0 0 0-1.3 5.1l-.4-1.2a1.39 1.39 0 0 1 .2-1.8l.1-.2a.92 .92 0 0 0 .8-1.2 .75 .75 0 0 0-.7 .7l-.2 .2 1.6-3.4h-.1l-.4 .7a10.5 10.5 0 0 1-2.2 3.2l.2-.4a.32 .32 0 0 0-.4 .2 .32 .32 0 0 0 .1 .4l-.5 .4a3.2 3.2 0 0 1 1.1-2.3l.5-.6a2.49 2.49 0 0 0 .7-1.6l-.3-.2z" fill-rule="evenodd"/>
<path d="M115.6 277.5a1.15 1.15 0 0 1 .1 1.3 1.15 1.15 0 0 1-1.2 .5h-.5zM112.3 275.1l-.3 1.7 .3 .2 1.2-1.5-.3 1.1 1.1-1.2a.94 .94 0 0 0 .4 1.2l.5-.3 .3 .9-1.2 1.3a.98 .98 0 0 0-.5 1 1.9 1.9 0 0 0 2.3-1.3l-.1-.3a1.02 1.02 0 0 1 .3-1.4l.5-.9 1.5 .3-.2-.5v.3l-1.1-.2v-.2l2-3.6 .1-.3-.1-.1-1.8 2.7a6.6 6.6 0 0 1-1.5 3l-.2-.2a1.01 1.01 0 0 1 .4-1.4l.1-.2-.3-.2-.3 .5-.2 .5-.5 .4-.2-.4 .1-.9-.2-.1-.8 .9 .2-.9h-.1l-1.4 1.7 .2-1.4v-.1z" fill-rule="evenodd"/>
<path d="M113.7 273.5l.3 .3h-.3z" fill-rule="evenodd"/>
</g>
<path d="M191.1 281l-6 6M197.1 281l-6 6" fill="none" stroke="#373435" stroke-width=".35"/>
<path d="M62.4 38.3a10.2 10.2 0 0 1 6.7-2.5h76.6a10.2 10.2 0 0 1 10.2 10.2v91.8a10.2 10.2 0 0 1-10.2 10.2h-76.6a10.2 10.2 0 0 1-10.2-10.2v-91.8a10.2 10.2 0 0 1 3.5-7.7z" fill-rule="evenodd" fill="#3e4095"/>
<path d="M62.8 39.7a8.9 8.9 0 0 1 6.3-2.7h76.6a9 9 0 0 1 8.9 9v91.8a9 9 0 0 1-8.9 8.9h-76.6a9 9 0 0 1-8.9-8.9v-91.8a8.9 8.9 0 0 1 2.6-6.3z" fill-rule="evenodd" fill="#fefefe"/>
<path d="M64.1 40.2a7.6 7.6 0 0 1 5-1.9h76.6a7.7 7.7 0 0 1 7.6 7.7v91.8a7.7 7.7 0 0 1-7.6 7.7h-76.6a7.7 7.7 0 0 1-7.6-7.7v-91.8a7.6 7.6 0 0 1 2.6-5.8z" fill-rule="evenodd" fill="#3e4095"/>
<path d="M120.7 48.1l-.3 .6a1.16 1.16 0 0 1-.8 1.2l-.8 .6a1.79 1.79 0 0 0-1.1 2.1l1.4 1.4 1.1 .2 .4 .8 .7-.2a.95 .95 0 0 1 1.6 .3 3.1 3.1 0 0 1 .6 3.6l-1 4.4-.6 1.4-.4 .4-.7 .3-3 .1v.9h20.2v-1h-5.3v-2.8h2.3v-1.4h-6.4v1.4h2.3v2.9h-4.5a2.27 2.27 0 0 1-1.7-2.3l.9-5.8 .7-1.2 1.8-1.6a1.44 1.44 0 0 1 1.9 .1l.9 .1 1-.1a2.11 2.11 0 0 0 2.9-1.3 2.11 2.11 0 0 0-1.7-2.7l-.6-.4-1-1.2-1.1-.4a.44 .44 0 0 1-.5-.1 .44 .44 0 0 1 0-.5 2.57 2.57 0 0 0-2.8-1.2l-1.3-.4-1.1 .2h-.9l-1.1 .8-1.4 .4zM122.9 53.9l.8 .7 .7 .9 1-2.2-1.2-.1zM126.3 53.6h1.4l-2.1 1.8z" fill-rule="evenodd" fill="#fff"/>
<g fill="#fefefe">
<path d="M76.8 50.7v16.2h9v-19.9zM87.9 47l9 3.9v16h-9zM80 52.6a1.2 1.2 0 0 0 2.4 0 1.2 1.2 0 0 0-2.4 0zM91.1 52.2a1.2 1.2 0 0 0 2.4 0 1.2 1.2 0 0 0-2.4 0zM79.2 54.3l-.9 5.6 .7 .3 .8-2.9 .4 1-1.2 3.7 .9 .3 .6 3.9h.6v-3.6h.3v3.6h.6l.5-3.8 .9-.3-.9-3.8 .2-1 .8 2.9 .8-.2-1-5.7-1.2-.4-.7 .2-1-.2zM90.2 53.9l1.2-.4a1.99 1.99 0 0 0 1.9-.1l1.3 .5 .5 6.1-.7 .2-.6-2.6-.3 .6 1.3 8.1h-1.1l-1.4-5.2-1.3 5.2h-1.3l1.5-8-.4-.5-.6 2.4-.8-.3z" fill-rule="evenodd"/>
<path d="M68.5 99.7l1.2-.6 .7-.1h74a3.1 3.1 0 0 1 3.1 3.1v34.7a3.1 3.1 0 0 1-3.1 3.1h-74a3.1 3.1 0 0 1-3-3.1v-34.7a3.1 3.1 0 0 1 1.1-2.4z" fill-rule="evenodd"/>
</g>
<path d="M122.8 113.1h11.2l.1 1.1a3 3 0 0 1 3.5-.3 3 3 0 0 1 1.4 3.3 4.3 4.3 0 0 1-2.7 3.6l-2.4 1.4-.9 .8h4.8a.48 .48 0 0 1 .2 .7l-2 1.6-1.4 .5h-12.4a8.1 8.1 0 0 1-3.6-2.2l.2-.4h.3h4.9a23.2 23.2 0 0 1-1.2-10.1zM134.6 115.2l-.5 .7v2.4l-.2 1.7a3.7 3.7 0 0 0 3.7-4.3 1.81 1.81 0 0 0-3-.5z" fill-rule="evenodd" fill="#373435"/>
<path d="M58.9 27.9h97M58.9 26v7.8" fill="none" stroke="#373435" stroke-width=".21"/>
<g fill="#373435">
<path d="M58.9 27.9l1.7-.5v1z"/>
<path d="M154.2 27.4l1.7 .5-1.7 .5z"/>
</g>
<path d="M58.9 31.8h17.9" fill="none" stroke="#373435" stroke-width=".21"/>
<g fill="#373435">
<path d="M75.1 31.3l1.7 .5-1.7 .4z"/>
<path d="M58.9 31.8l1.7-.5v.9z"/>
</g>
<path d="M76.8 29.9v3.7M138 31.8h17.9M138 29.9v3.7M155.9 26v8.8" fill="none" stroke="#373435" stroke-width=".21"/>
<g fill="#373435">
<path d="M154.2 31.3l1.7 .5-1.7 .4z"/>
<path d="M138 31.8l1.7-.5v.9z"/>
</g>
<path d="M159.3 125.8v14.1" fill="none" stroke="#373435" stroke-width=".21"/>
<g fill="#373435">
<path d="M159.3 125.8l.5 1.7h-1z"/>
<path d="M158.8 138.2h1l-.5 1.7z"/>
</g>
<path d="M160.5 35.8h11.8M157.4 99h3.7M159.9 91.6h-1.7l-12 8M157.4 139.9h3.7M160.5 148h11.8" fill="none" stroke="#373435" stroke-width=".21"/>
<path d="M147.3 98.3l.5 .8-1.6 .5z" fill="#373435"/>
<path d="M153.3 94.8l-7.1 4.8" fill="none" stroke="#fefefe" stroke-width=".21"/>
<path d="M147.3 98.3l.5 .8-1.6 .5z" fill="#fefefe"/>
<path d="M155.9 93.2l-1.3 .8" fill="none" stroke="#fefefe" stroke-width=".21"/>
<path d="M159.3 99v14.1M157.4 113.1h3.7M157.4 125.8h3.7" fill="none" stroke="#373435" stroke-width=".21"/>
<g fill="#373435">
<path d="M158.8 111.4h1l-.5 1.7z"/>
<path d="M159.3 99l.5 1.7h-1z"/>
</g>
<path d="M159.3 113.1v12.7" fill="none" stroke="#373435" stroke-width=".21"/>
<g fill="#373435">
<path d="M159.3 113.1l.5 1.7h-1z"/>
<path d="M158.8 124.1h1l-.5 1.7z"/>
</g>
<path d="M169 29.7l-4.8 .4-10.4 7.7" fill="none" stroke="#373435" stroke-width=".21"/>
<path d="M154.8 36.4l.6 .8-1.6 .6z" fill="#373435"/>
<path d="M90.1 73.5h20.6v8.2h-20.6zM102.3 85.8h28.9v8.1h-28.9z" fill="none" stroke="#fefefe" stroke-width=".21" stroke-dasharray=".5 .5" stroke-linecap="butt"/>
<path d="M48.5 66.9h3.7M54.5 99.2h3.7M48.5 102.1h3.7M48.5 114.9h3.7M50.4 109.2v5.7M48.5 129.6h3.7M54.5 139.9h3.7" fill="none" stroke="#373435" stroke-width=".21"/>
<g fill="#373435">
<path d="M49.9 113.2h1l-.5 1.7z"/>
<path d="M50.4 109.2l.5 1.7h-1z"/>
</g>
<path d="M50.4 124v5.6" fill="none" stroke="#373435" stroke-width=".21"/>
<g fill="#373435">
<path d="M49.9 128h1l-.5 1.6z"/>
<path d="M50.4 124l.5 1.7h-1z"/>
</g>
<path d="M48.5 85.8h3.7M50.4 85.8v8.1M50.4 99v3.1" fill="none" stroke="#373435" stroke-width=".21"/>
<g fill="#373435">
<path d="M49.9 92.2h1l-.5 1.7z"/>
<path d="M50.4 85.8l.5 1.7h-1z"/>
</g>
<path d="M50.4 129.6v7.2" fill="none" stroke="#373435" stroke-width=".21"/>
<g fill="#373435">
<path d="M50.4 129.6l.5 1.7h-1z"/>
<path d="M49.9 135.1h1l-.5 1.7z"/>
</g>
<path d="M50.4 139.9v8.1" fill="none" stroke="#373435" stroke-width=".21"/>
<g fill="#373435">
<path d="M50.4 139.9l.5 1.6h-1z"/>
<path d="M49.9 146.3h1l-.5 1.7z"/>
</g>
<path d="M50.4 114.9v9.1M48.5 139.9h3.7M48.5 124h3.7" fill="none" stroke="#373435" stroke-width=".21"/>
<g fill="#373435">
<path d="M50.4 114.9l.5 1.6h-1z"/>
<path d="M49.9 122.3h1l-.5 1.7z"/>
</g>
<path d="M48.5 109.2h3.7M50.4 102.1v7.1" fill="none" stroke="#373435" stroke-width=".21"/>
<g fill="#373435">
<path d="M50.4 102.1l.5 1.7h-1z"/>
<path d="M49.9 107.6h1l-.5 1.6z"/>
</g>
<path d="M48.5 99h3.7M50.4 93.9v5.1" fill="none" stroke="#373435" stroke-width=".21"/>
<g fill="#373435">
<path d="M50.4 93.9l.5 1.7h-1z"/>
<path d="M49.9 97.3h1l-.5 1.7z"/>
</g>
<path d="M56.9 99.2v40.7" fill="none" stroke="#373435" stroke-width=".21"/>
<g fill="#373435">
<path d="M56.9 99.2l.5 1.7h-1z"/>
<path d="M56.4 138.2h1l-.5 1.7z"/>
</g>
<path d="M48.5 93.9h3.7M50.4 81.7v4.1" fill="none" stroke="#373435" stroke-width=".21"/>
<g fill="#373435">
<path d="M50.4 81.7l.5 1.7h-1z"/>
<path d="M49.9 84.1h1l-.5 1.7z"/>
</g>
<path d="M53.6 38.3h3.7M48.5 47h3.7M50.4 47v19.9" fill="none" stroke="#373435" stroke-width=".21"/>
<g fill="#373435">
<path d="M50.4 47l.5 1.7h-1z"/>
<path d="M49.9 65.2h1l-.5 1.7z"/>
</g>
<path d="M147.5 153.8h8.4" fill="none" stroke="#373435" stroke-width=".21"/>
<g fill="#373435">
<path d="M154.2 153.3l1.7 .5-1.7 .5z"/>
<path d="M147.5 153.8l1.7-.5v1z"/>
</g>
<path d="M50.4 73.5v8.2M48.5 81.7h3.7M155.9 152v3.7" fill="none" stroke="#373435" stroke-width=".21"/>
<g fill="#373435">
<path d="M49.9 80h1l-.5 1.7z"/>
<path d="M50.4 73.5l.5 1.7h-1z"/>
</g>
<path d="M48.5 35.8h8.8M48.5 73.5h3.7M50.4 66.9v6.6" fill="none" stroke="#373435" stroke-width=".21"/>
<g fill="#373435">
<path d="M49.9 71.8h1l-.5 1.7z"/>
<path d="M50.4 66.9l.5 1.7h-1z"/>
</g>
<path d="M50.4 35.8v11.2" fill="none" stroke="#373435" stroke-width=".21"/>
<g fill="#373435">
<path d="M49.9 45.3h1l-.5 1.7z"/>
<path d="M50.4 35.8l.5 1.7h-1z"/>
</g>
<path d="M55.5 32.8v3" fill="none" stroke="#373435" stroke-width=".21"/>
<path d="M55 34.1h1l-.5 1.7z" fill="#373435"/>
<path d="M168.3 35.8v112.2" fill="none" stroke="#373435" stroke-width=".21"/>
<g fill="#373435">
<path d="M168.3 35.8l.4 1.7h-.9z"/>
<path d="M167.8 146.3h.9l-.4 1.7z"/>
</g>
<path d="M139.1 153.8h8.4" fill="none" stroke="#373435" stroke-width=".21"/>
<g fill="#373435">
<path d="M139.1 153.8l1.6-.5v1z"/>
<path d="M145.8 153.3l1.7 .5-1.7 .5z"/>
</g>
<path d="M67.4 158.8h80.1" fill="none" stroke="#373435" stroke-width=".21"/>
<g fill="#373435">
<path d="M67.4 158.8l1.7-.5v1z"/>
<path d="M145.8 158.3l1.7 .5-1.7 .5z"/>
</g>
<path d="M48.5 136.8h3.7M50.4 136.8v3.1M58.9 153.8h8.5M67.4 152v8.4M139.1 152v3.7M147.5 152v8.4" fill="none" stroke="#373435" stroke-width=".21"/>
<g fill="#373435">
<path d="M58.9 153.8l1.7-.5v1z"/>
<path d="M65.7 153.3l1.7 .5-1.7 .5z"/>
</g>
<path d="M67.4 153.8h8.4" fill="none" stroke="#373435" stroke-width=".21"/>
<g fill="#373435">
<path d="M67.4 153.8l1.7-.5v1z"/>
<path d="M74.1 153.3l1.7 .5-1.7 .5z"/>
</g>
<path d="M55.5 38.3v3M58.9 152v3.7M75.8 152v3.7" fill="none" stroke="#373435" stroke-width=".21"/>
<path d="M55.5 38.3l.5 1.7h-1z" fill="#373435"/>
<path d="M48.5 148h8.8M55.5 148v3" fill="none" stroke="#373435" stroke-width=".21"/>
<path d="M55.5 148l.5 1.7h-1z" fill="#373435"/>
<path d="M55.5 143.8v2.9" fill="none" stroke="#373435" stroke-width=".21"/>
<path d="M55 145.1h1l-.5 1.6z" fill="#373435"/>
<path d="M53.6 146.7h3.7M100.6 267.7h66.2" fill="none" stroke="#373435" stroke-width=".21"/>
<text font-size="12.9" fill="#373435" x="74.6" y="124.1">FREE</text>
<text font-size="11.3" fill="#fefefe" x="88.6" y="81.7">300 m</text>
<text font-size="11.1" fill="#fff" x="83.2" y="93.9">ON RIGHT</text>
<text font-size="10.1" fill="#373435" x="69.7" y="109.3">DRIVER REVIVER</text>
<text font-size="9.7" fill="#373435" x="78.8" y="136.7">WHEN OPEN</text>
<text font-size="7.1" fill="#373435" x="104" y="250">ADVANCED SERVICE SIGN</text>
<g font-size="6" fill="#373435">
<text x="100.8" y="258.1">“DRIVER REVIVER - WHEN OPEN”</text>
<text x="174.1" y="274.2">TC1891_2</text>
</g>
<g font-size="4.2" fill="#373435">
<text x="100.6" y="267.2">APPROVED AS OFFICIAL TRAFFIC SIGN</text>
<text x="174.7" y="285.6">A</text>
<text x="180.5" y="285.6">B</text>
<text x="186.9" y="285.6">C</text>
<text x="192.8" y="285.6">D</text>
<text x="198.1" y="285.6">E</text>
</g>
<g font-size="3.9" fill="#373435">
<text x="19.4" y="207.5">Colour Legend</text>
<text x="29.2" y="215.3">Retroreflective blue</text>
<text x="29.2" y="223.4">Retroreflective white</text>
<text x="29.2" y="232.4">Black</text>
</g>
<g font-size="3.5" fill="#373435">
<text x="87.8" y="182.5">Notes:</text>
<text x="87.8" y="187.2">1. For use in advance of a driver reviver site other than on a motorway</text>
<text x="92.8" y="191.2">or freeway.</text>
<text x="87.8" y="195.9">2. * Insert appropriate distance in metres, e.g. 300.</text>
<text x="87.8" y="200.6">3. ** Insert appropriate direction e.g. LEFT or RIGHT.</text>
<text x="87.8" y="205.3">4. Only insert service symbols of those available when the driver</text>
<text x="92.8" y="209.3">reviver site is unmanned.</text>
<text x="87.8" y="214">5. Alternative service symbols may be used as appropriate.</text>
<text x="87.8" y="218.7">6. For advanced signs in kilometres see page 1.</text>
<text x="87.8" y="223.5">7. For motorway / freeway site advance sign see page 3.</text>
<text x="87.8" y="228.2">8. For Driver Reviver site position signs see pages 4 and 5.</text>
<text x="87.8" y="232.9">9. When electronic sign is required to advise motorists that driver</text>
<text x="92.8" y="236.9">reviver is open, TC1891_6 may be used.</text>
<text x="21.6" y="267.9">Department of Transport and Main Roads</text>
<text x="17.7" y="271.8">Infrastructure Management &amp; Delivery Division</text>
<text x="16.7" y="280.6">Designed</text>
<text x="42.7" y="280.6">Checked</text>
<text x="69.7" y="280.6">Scale</text>
<text x="98.5" y="281.3">PRINCIPAL ENGINEER</text>
<text x="154.7" y="276.2">12/02/21</text>
<text x="157.4" y="281.2">Date</text>
<text x="17" y="284.8">TV 02/11</text>
<text x="42.8" y="284.8">DJ 02/21</text>
<text x="69.7" y="285.2">Not to Scale</text>
<text x="98.5" y="284.8">(Traffic Engineering)</text>
</g>
<g font-size="3.3" fill="#373435">
<text x="104.2" y="24.7">1900</text>
<text x="170.5" y="29.8">R100</text>
<text x="65.4" y="30.2">350</text>
<text x="144.8" y="30.2">350</text>
<text x="42.6" y="41.6">220</text>
<text x="53.8" y="43">40</text>
<text x="42.6" y="57.3">390</text>
<text x="42.6" y="70.6">130</text>
<text x="39.1" y="76.2">160D/</text>
<text x="37.5" y="79.9">120Em</text>
<text x="44.5" y="84.1">80</text>
<text x="40.2" y="90.3">160D</text>
<text x="160.6" y="91.6">R40</text>
<text x="170" y="92.3">2200</text>
<text x="42.6" y="96.9">100</text>
<text x="44.5" y="101">60</text>
<text x="40.2" y="106.2">140D</text>
<text x="160.3" y="106.5">275</text>
<text x="42.9" y="112.6">110</text>
<text x="160.3" y="120">250</text>
<text x="40.4" y="120.4">180E</text>
<text x="51.6" y="120.4">800</text>
<text x="42.9" y="127.4">110</text>
<text x="40.2" y="133.8">140D</text>
<text x="160.3" y="133.4">275</text>
<text x="44.5" y="139.3">60</text>
<text x="53.8" y="142.8">20</text>
<text x="42.6" y="144.6">160</text>
<text x="60.5" y="151.7">165</text>
<text x="68.9" y="151.7">165</text>
<text x="140.9" y="151.7">165</text>
<text x="148.9" y="151.7">165</text>
<text x="103.3" y="157.3">1570</text>
<text x="178.2" y="279.4">Page 2 of 6</text>
</g>
<text font-size="3" fill="#373435" x="27.2" y="160.1">Example</text>
</svg>
